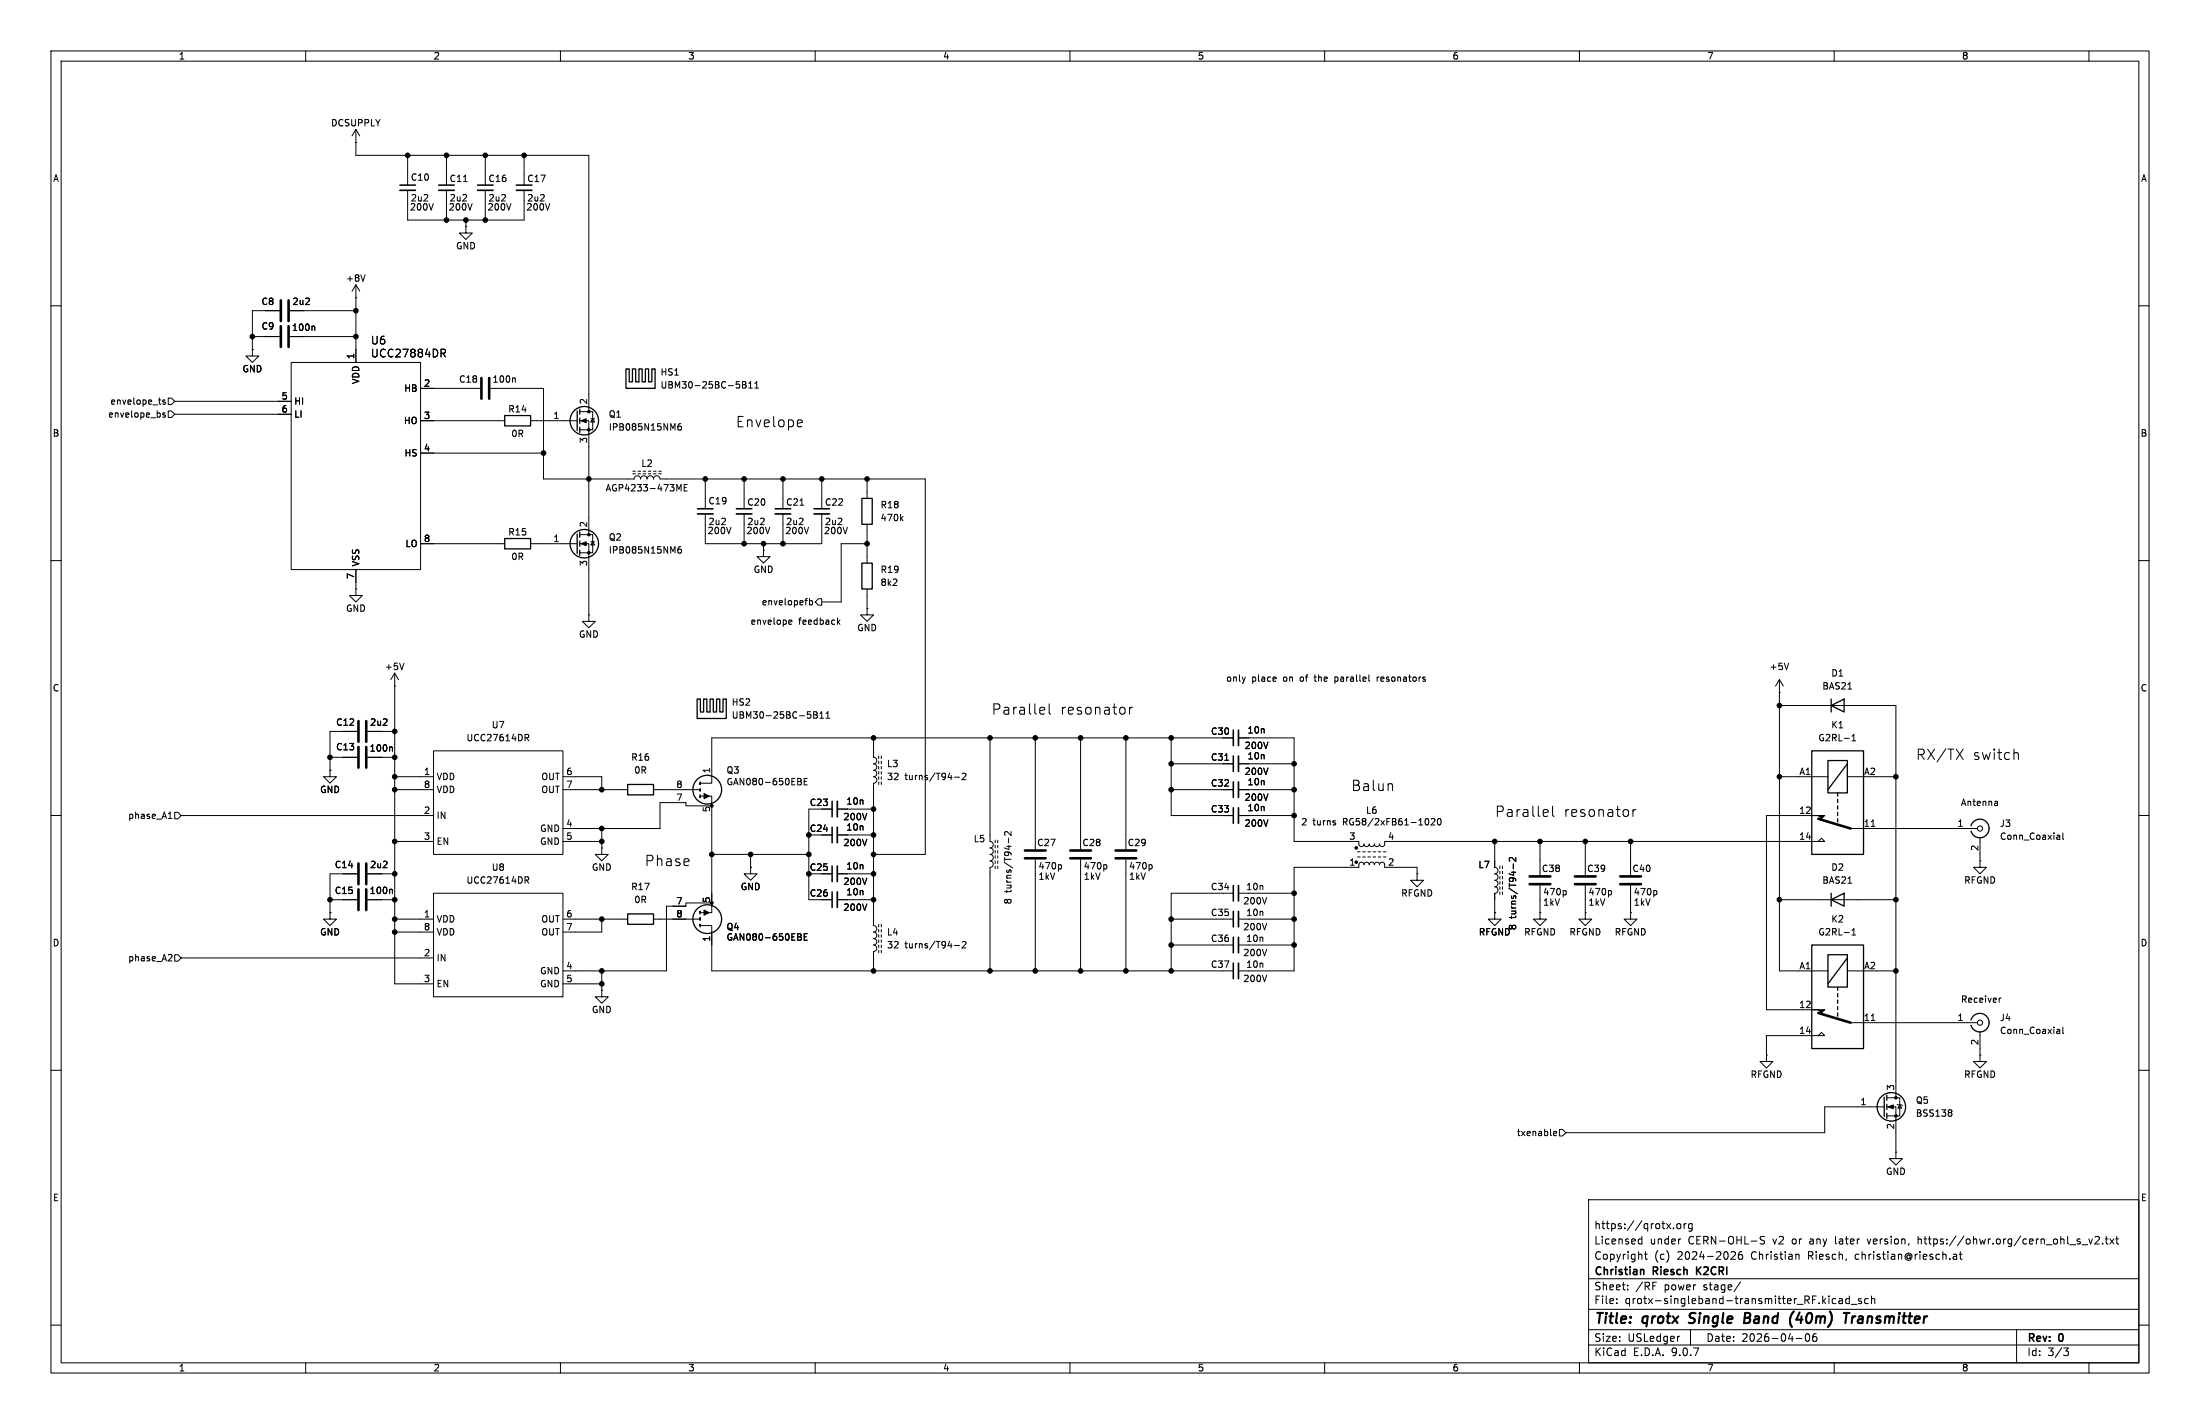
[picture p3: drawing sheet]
<svg xmlns="http://www.w3.org/2000/svg" width="432mm" height="279mm" viewBox="0 0 432 279" stroke-linecap="round" stroke-linejoin="round" font-family="sans-serif">
<g fill="none" stroke="#000" stroke-width=".2">
<path d="M10 10h411.8v259.4h-411.8zM12 12h407.8v255.4h-407.8zM60 10v2M110 10v2M160 10v2M210 10v2M260 10v2M310 10v2M360 10v2M410 10v2M69.8 27.9h.1M69.8 25.4v5.1h45.8v50.3"/>
<path d="M69.8 25.4l-.7 1.3M69.8 25.4l.8 1.3M80 30.5v5.8M80 37.3v5.9h22.9v-5.9M87.6 30.5v3.8M87.6 37.3v5.9M91 35.6h.7M95.2 30.5v3.8M95.2 37.3v5.9M102.9 30.5v3.8M69.8 58.4h.1M69.8 55.9v15.2"/>
<path d="M69.8 55.9l-.7 1.3M69.8 55.9l.8 1.3M71.7 53.9l-.5 1.3M91.4 44.5v1.2h1.3l-1.3 1.3-1.2-1.3h1.2M91.4 44.5h.1M91.4 43.2v1.3M10 60h2M32.4 78.5h-.3l-.2 .2 .1 .1 .4 .2v.3h-.5M33 78.1h.7l.6 .6-.6 .7h-.7zM34.3 78.7h22.8M49.5 68.6v1.3h1.3l-1.3 1.2-1.2-1.2h1.2M49.5 68.6h.1"/>
<path d="M49.5 66h5.4M54.9 61h-5.4v7.6M56.9 66h12.9M56.9 61h12.9M57.1 71.1h25.4v40.7h-25.4zM61.6 64l.2 .2v.6M82.5 76.2h11.7M86.6 68.5h.5l.3 .3-.1 .4-.7 .1M86.9 69.3l.5 .7M96.3 76.2h10.4v17.8l17.8-.1a.63 .63 0 0 1 .6-.6 .63 .63 0 0 1 .6 .7v-.1a.63 .63 0 0 1 .7-.6 .63 .63 0 0 1 .6 .7v-.1a.63 .63 0 0 1 .7-.6 .63 .63 0 0 1 .6 .7v-.1a.63 .63 0 0 1 .6-.6 .63 .63 0 0 1 .6 .7h52.1v73.6h-10.2M101 74.2l.1 .1v.7M145.7 74.9h.5l.2 .2-.2 .4 .2 .1 .1 .3-.3 .2h-.5z"/>
<path d="M145.7 75.5h.5M146.9 76.1h.8M146.9 75.2l.4-.3v1.2M148.2 76.1h.7M148.2 75.2l.3-.3v1.2M419.8 60h2M32.4 81.1l-.3-.1-.2 .2 .1 .2 .4 .1v.3h-.5M33 80.6h.7l.6 .7-.6 .6h-.7zM34.3 81.3h22.8M82.5 82.6h16.6M82.5 88.9h24.2M104.1 82.6h9.2"/>
<path d="M113.8 80.8h2.5v3.5h-2.5M113.8 82.6h1.8v22.3M116 82.2h.7M116.3 82.2l.4 .6h-.7zM124.2 93h.5M124.2 92.5h.5M125.2 93h.5M125.2 92.5h.5M126.2 93h.5M126.2 92.5h.5M127.3 93h.5M127.3 92.5h.5"/>
<path d="M128.3 93h.5M128.3 92.5h.5M129.3 93h.5M129.3 92.5h.5M132.8 95.1l.5 .9 .4-.9v1.2M133.6 83.1l-.3 .1-.2 .2-.1 .8 .3 .2 .4-.1 .1-.4-.2-.2-.3-.1-.3 .3M134.3 95.7h.4M134.9 95.1h-.6v1.2h.6M138.4 94v5.8M146 94v3.8M153.7 94v3.8M156.8 82.4l.6 .1 .1 .4-1 .2"/>
<path d="M157 99.1h.7M157.4 83.6l-.6 .1M161.3 94v3.8M170.2 94v3.8M10 110h2M69.8 115.6v1.2h1.3l-1.3 1.3-1.2-1.3h1.2M69.8 115.6h.1M69.8 111.8v3.8M82.5 106.7h16.6M104.1 106.7h9.2M113.8 104.9h2.5v3.6h-2.5M113.8 106.7h1.8v14"/>
<path d="M116 106.3h.7M116.3 106.3l.4 .6h-.7zM133.6 107.3h-.3l-.2 .3-.1 .7 .3 .2 .4-.1 .1-.4-.2-.2-.3-.1-.3 .3M138.4 100.8v5.9h22.9v-5.9M146 100.8v5.9M149.9 108v1.2h1.2l-1.2 1.3-1.3-1.3h1.3M149.9 108h.1M149.9 106.7v1.3M153.7 100.8v5.9M158.9 117.4v1.3M158.9 117.9l.3-.1 .3 .3-.1 .5h-.5M160.7 117.5h.6v1.2h-.6l-.7-.6z"/>
<path d="M170.2 119.4v1.3h1.2l-1.2 1.2-1.3-1.2h1.3M170.2 119.4h.1M170.2 106.7h-5.1v11.4h-3.8M170.2 102.9v7.6M170.2 115.6v3.8M176.9 101.7l.3 .5M177.2 101.3l-.4 .5M419.8 110h2M77.5 134.6h.1M77.5 132.1l-.8 1.3M77.5 132.1l.7 1.3M77.5 132.1v60.9h7.6"/>
<path d="M79.3 130.1l-.4 1.3M115.6 120.7v1.2h1.2l-1.2 1.3-1.3-1.3h1.3M115.6 120.7h.1M154.9 122.4h.5M154.9 121.7h.3l.2 .3-.6 .1M159.7 139.6h.4l.3 .3-.3 .3 .3 .2v.3l-.2 .2h-.5zM164.5 122l.4 .5M164.9 121.7l-.5 .4M204.8 138.8l.2 .1 .1 .4-1 .2M205.9 138.1v1.7l.3 .3M221.7 138.8v1.3M222.3 138.8l-.4 .1-.2 .3"/>
<path d="M244.4 132.8l-.3 .9M250.4 132.9l.1 .2-.6 .2M262 132.8v1.3M262 133.6l.1 .1M262.1 132.8l-.1 .1M268.7 133.6l.1 .1M270.3 132.8v.9M270.7 132.8l-.4 .3M349.2 135.9h.1M349.2 133.4v57.1h9.6M349.2 138.4h22.9v77M349.2 133.4l-.7 1.2"/>
<path d="M349.2 133.4l.8 1.2M351.1 130.1l-.5 1.3M362.7 135.2h.7M10 160h2M33.3 159.5l.1-.2v1.3M34.3 159.4h.6l.7 .6-.7 .7h-.6zM64.8 151.1v1.3h1.2l-1.2 1.3-1.3-1.3h1.3M64.8 151.1h.1M64.8 148.6h5.3M70.1 143.5h-5.3v7.6M72.1 143.5h5.4M72.1 148.6h5.4"/>
<path d="M76.8 146.5l.2 .2v.7M77.5 154.9h7.6M77.5 152.4h7.6M85.1 147.3h25.4v20.3h-25.4zM103.1 144.1h.4l.3 .2-.1 .4-.6 .1M103.4 144.8l.4 .6M110.5 154.9h12.7M110.5 152.4h7.6v2.5M128.3 154.9h9.1M137.4 156.2h2.3v22.9h-2.3M139.7 158.1h-5.1v-.6h-5.1v5.1h-19M156.6 152.7l.6 .1v.3l-.2 .2"/>
<path d="M156.6 153.3h.4M157 153.3l.3 .3-.1 .3-.6 .1M157.8 153.3h.5M158.4 152.7h-.6v1.3h.6M158.7 158.8v17.7M159.7 140.2h.4M160.9 140.9h.7M160.9 140l.4-.4v1.3M161.3 158.8h2M162.1 140.9h.8M162.1 140l.4-.4v1.3M164.3 158.8h7.1"/>
<path d="M171.4 144.8v3.8a.64 .64 0 0 1 .7 .6 .64 .64 0 0 1-.7 .7 .64 .64 0 0 1 .7 .6 .64 .64 0 0 1-.7 .6 .64 .64 0 0 1 .7 .7 .64 .64 0 0 1-.7 .6 .64 .64 0 0 1 .7 .6 .64 .64 0 0 1-.7 .7v27.9a.64 .64 0 0 1 .7 .6 .64 .64 0 0 1-.7 .7 .64 .64 0 0 1 .7 .6 .64 .64 0 0 1-.7 .7 .64 .64 0 0 1 .7 .6 .64 .64 0 0 1-.7 .6 .64 .64 0 0 1 .7 .7 .64 .64 0 0 1-.7 .6v3.8M172.5 148.3v.5M172.5 149.4v.5M172.5 150.4v.5M172.5 151.4v.5M172.5 152.4v.5M172.5 153.4v.5M173 148.3v.5M173 149.4v.5M173 150.4v.5M173 151.4v.5M173 152.4v.5"/>
<path d="M173 153.4v.5M187.3 152.5h1M188.9 151.8l.4-.1 .3 .4-.8 .9h.8M194.3 144.8v20.3a.64 .64 0 0 1 .7 .6 .64 .64 0 0 1-.7 .7 .64 .64 0 0 1 .7 .6 .64 .64 0 0 1-.7 .6M203.2 144.8v21.8M205 140l-.2 .1M212.1 144.8v21.8M221 144.8v21.8M229.9 144.8v15.2h12.2M229.9 154.9h12.2M229.9 149.9h12.2M240.4 149.2h.7"/>
<path d="M242.1 144.8h-102.4v8.9h-2.3M243.1 144.8h10.9v20.3h12.7v.7l.5 .3 .4-.1 .1-.4 .1 .3 .3 .2 .5-.1 .1-.4 .2 .3 .3 .2 .4-.1 .1-.4 .4 .5 .4-.1 .3-.4 .1 .4 .5 .1 .3-.3 .1-.7h86.3l-.6-.6-.6 .6M243.1 154.9h10.9M243.1 149.9h10.9M273 153.8l.3 .2v1.1M303.6 158.8l.2 .1 .1 .4-1 .2M304.7 158.2v1.7l.3 .3M320.5 158.8v1.4M321.1 158.8l-.4 .1-.2 .3M349.2 152.4h9.6M362.6 152.4h3.2M363.5 145.4h.7"/>
<path d="M363.5 144.5l.4-.4v1.3M368.3 152.4h3.8M384 147l1.3 2M385.3 147l-1.3 2M391.9 157.2l.2 .2v.7M392.1 158l-.5 .1M392.1 157.5l-.5 .1M395.6 147.7h.3l.3 .3v1M419.8 160h2M33 160.6h.8M35.6 160h49.5M64.8 179.1v1.2h1.2l-1.2 1.3-1.3-1.3h1.3"/>
<path d="M64.8 179.1h.1M64.8 176.5h5.3M70.1 171.5h-5.3v7.6M72.1 176.5h5.4M72.1 171.5h5.4M76.8 174.5l.2 .2v.6M77.5 165.1h7.6M85.1 175.3h25.4v20.3h-25.4zM103.1 172h.4l.3 .3-.1 .3-.6 .1M103.4 172.7l.4 .6M110.5 165.1h7.6M118.1 166.4v1.2h1.3l-1.3 1.3-1.3-1.3h1.3"/>
<path d="M118.1 166.4h.1M118.1 162.6v3.8M139.7 177.2h-5.1v.6h-3.8v12.7h-20.3M139.7 167.6h19M147.3 170.2v1.3h1.3l-1.3 1.2-1.3-1.2h1.3M147.3 170.2h.1M147.3 167.6v2.6M161.3 176.5h2M161.3 171.5h2M161.3 163.8h2M164.3 176.5h7.1M164.3 171.5h7.1"/>
<path d="M164.3 163.8h7.1M194.3 167.6a.64 .64 0 0 1 .7 .7 .64 .64 0 0 1-.7 .6M194.3 168.9a.64 .64 0 0 1 .7 .6 .64 .64 0 0 1-.7 .7v20.3M195.3 164.8v.6M195.3 165.9v.5M195.3 166.9v.5M195.3 167.9v.5M195.3 168.9v.5M195.3 169.9v.5M195.8 164.8v.6M195.8 165.9v.5M195.8 166.9v.5"/>
<path d="M195.8 167.9v.5M195.8 168.9v.5M195.8 169.9v.5M198 164.4v1M198.4 163.2v.7l-.9-.7-.3 .2 .1 .5M203.2 168.7v21.8M208.1 169.7l.3 .2v.4l-.3 .2M212.1 168.7v21.8M217 169.7l.2 .2v.4l-.2 .2M221 168.7v21.8M225.9 169.7l.2 .2v.4l-.2 .2M242.1 175.3h-12.2v15.2"/>
<path d="M243.1 160h10.9M243.1 175.3h10.9M262.1 161.5v.3M266.4 168.1h.6M266.4 167.1h.6M267.5 168.1h.5M267.5 167.1h.5M268.5 168.1h.5M268.5 167.1h.5M269.5 168.1h.5M269.5 167.1h.5M270.5 168.1h.5"/>
<path d="M270.5 167.1h.5M271.5 168.1h.5M271.5 167.1h.5M271.8 169.7l-.1-.4-.4-.1-.4 .1-.1 .4-.2-.4-.3-.1-.4 .1-.2 .4-.3-.5-.5 .1-.2 .4-.2-.4-.4-.1-.3 .1-.1 .4-.1-.4-.4-.1-.5 .3v.7h-12.7v20.3h-10.9M271.8 170.2h6.3v1.3M278.1 171.5v1.2h1.3l-1.3 1.3-1.2-1.3h1.2M278.1 171.5h.1M279.9 160.7l.1-.1a.68 .68 0 0 1 .4 .6 .68 .68 0 0 1-.4 .7l-.1-.1M280.9 160.7l.5-.1 .2 .4-.7 .9h.7M282.2 160.7l.2-.1a.68 .68 0 0 1 .5 .6 .68 .68 0 0 1-.5 .7l-.3-.5zM293.4 165.1v5.1a.64 .64 0 0 1 .6 .6 .64 .64 0 0 1-.6 .7 .64 .64 0 0 1 .6 .6 .64 .64 0 0 1-.6 .6 .64 .64 0 0 1 .6 .7 .64 .64 0 0 1-.6 .6 .64 .64 0 0 1 .6 .6 .64 .64 0 0 1-.6 .7v3.8M293.4 179.1v1.2h1.2l-1.2 1.3-1.3-1.3h1.3"/>
<path d="M293.4 179.1h.1M294.4 169.9v.5M294.4 170.9v.6M294.4 172v.5M294.4 173v.5M294.4 174v.5M294.4 175v.5M294.9 169.9v.5M294.9 170.9v.6M294.9 172v.5M294.9 173v.5M294.9 174v.5"/>
<path d="M294.9 175v.5M297 169.5v1M297.5 168.2v.8l-.9-.8-.4 .3 .2 .5M302.3 179.1v1.2h1.2l-1.2 1.3-1.3-1.3h1.3M302.3 179.1h.1M302.3 165.1v6.6M302.3 173.7v5.4M303.8 160.1l-.2 .1M307.2 174.7l.2 .3v.3l-.2 .3M311.1 179.1v1.2h1.3l-1.3 1.3-1.2-1.3h1.2M311.1 179.1h.1M311.1 165.1v6.6"/>
<path d="M311.1 173.7v5.4M316.1 174.7l.2 .3v.3l-.2 .3M320 179.1v1.2h1.3l-1.3 1.3-1.2-1.3h1.2M320 179.1h.1M320 165.1v6.6M320 173.7v5.4M325 174.7l.2 .3v.3l-.2 .3M349.2 176.5h22.9M355.6 160h-8.9v38.1h8.9M362.7 173.3h.7M363.2 162.6h24.9M367.3 162.1h.7"/>
<path d="M388.6 168.9v1.3h1.3l-1.3 1.3-1.3-1.3h1.3M388.6 168.9h.1M388.6 164.3v4.6M403.8 163.9l.5 .1v.7M404.3 164.6l-.5 .1M404.3 164.2h-.5M404.9 163.4v1.1l.2 .2M33.5 187.3l.3 .2-.1 .3-.7 .7h.8M34.3 187.3h.6l.7 .7-.7 .6h-.6zM35.6 188h49.5M77.5 180.3h7.6M77.5 182.9h7.6"/>
<path d="M110.5 180.3h12.7M110.5 193h7.6M118.1 194.3v1.3h1.3l-1.3 1.3-1.3-1.3h1.3M118.1 194.3h.1M118.1 180.3v2.6h-7.6M118.1 190.5v3.8M128.3 180.3h9.1M137.4 181.6h2.3v8.9h102.4M156.6 183.2l.6 .1v.3l-.2 .2M156.6 183.8h.4M157 183.8l.3 .3-.1 .3-.6 .1M157.8 183.8h.5"/>
<path d="M158.4 183.2h-.6v1.3h.6M172.5 181.4v.5M172.5 182.4v.5M172.5 183.4v.5M172.5 184.4v.5M172.5 185.4v.5M172.5 186.4v.5M173 181.4v.5M173 182.4v.5M173 183.4v.5M173 184.4v.5M173 185.4v.5"/>
<path d="M173 186.4v.5M187.3 185.5h1M188.9 184.9l.4-.2 .3 .4-.8 .9h.8M229.9 180.3h12.2M229.9 185.4h12.2M243.1 180.3h10.9M243.1 185.4h10.9M362.6 190.5h3.2M363.5 182.6l.4-.4v1.3M363.5 183.5h.7M368.3 190.5h3.8M392.4 195.8v.9"/>
<path d="M392.7 195.8l-.3 .3M10 210h2M346.7 207v1.3h1.3l-1.3 1.3-1.3-1.3h1.3M346.7 207h.1M356.9 203.2l.6-.6 .6 .6h-11.4v3.8M363.2 200.7h24.9M367.3 200.2h.7M369.8 217.2h-11.7v5.1h-50.8M370.3 215.4h2.6v3.5h-2.6M370.3 217.2h1.8v8.9M372.4 216.7l1 .2M372.9 216.8l.4 .6h-.8z"/>
<path d="M382.9 217.7l.2 .3-.2 .3 .2 .2v.3l-.2 .2M388.6 207v1.3h1.3l-1.3 1.3-1.3-1.3h1.3M388.6 207h.1M388.6 202.4v4.6M403.8 202l.5 .1v.7M404.3 202.7l-.5 .1M404.3 202.3h-.5M404.9 201.5v1.1l.2 .2M419.8 210h2M304.9 222.4l.6-.1v-.3h-.4l-.2 .2 .1 .6h.5M306.1 221.6h.6l.6 .7-.6 .6h-.6zM311.8 235.4h108v32h-108z"/>
<path d="M372.1 226.1v1.2h1.3l-1.3 1.3-1.3-1.3h1.3M372.1 226.1h.1M10 260h2M311.8 256.9h108M311.8 250.9h108M317.3 255.6v.2M317.3 254.9v.1M319.5 252.9v.2M319.5 252.2v.1M321.7 244h.6M321.7 243.2h.6M322.3 242.6v1.5"/>
<path d="M322.8 246.1h.5M323 245.6v1.3l.3 .2M324.4 251.6h.7M328.5 240.9v.2M329.3 240.2l.3-.1 .3 .3v.4l-.3 .3-.3-.1-.2-.2zM329.8 243.1h.1M330.5 240.1v1M331 240.1l-.3 .1-.2 .2M332.1 240.2l-.4-.1-.3 .3 .1 .6h.6M332.1 240.1v1.2l-.3 .3-.3-.1M339.8 245.7l.5-.1 .2 .1 .1 .3-.9 1.1h.9M341.6 251.5l-1.3 1.9"/>
<path d="M341.9 245.6a.59 .59 0 0 0-.7 .6v.6l.1 .2 .5 .1 .2-.2v-.5l-.1-.2h-.4l-.3 .2M346.3 242.7l-.5-.1-.3 .1v.5l.7 .2 .1 .4-.3 .3-.5-.1M352.5 246.2h.5l.1 .9M360.3 254.9l-.4-.1-.3 .3 .2 .6h.5M361 254.9h.5l.1 .9M361.6 255.1l-.5 .1a.29 .29 0 0 0-.2 .3 .29 .29 0 0 0 .2 .3l.5-.1M363 254.9l-.5-.1-.2 .3 .1 .6h.6M363 254.3v1.5M363.3 255.9h1.2M365.3 254.9l-.3-.1-.2 .2v.2l.5 .2v.3h-.5M366.5 243.1l.3 1M366.7 254.9l-.4-.1-.3 .3 .1 .6h.6"/>
<path d="M367.3 254.9l.2-.1 .4 .1 .1 .9M367.3 254.3v1.5M376.5 242.6v1.5M376.7 243.1l-.2 .1M383.4 246.2h.6v.9M384 246.4l-.5 .1a.29 .29 0 0 0-.2 .3 .29 .29 0 0 0 .2 .3l.5-.1M384.5 246.1h.6M384.8 245.6v1.3l.3 .2M408.6 244.2h1.2M410 243.1l.3 1 .4-1M411.2 242.7l.6-.1 .2 .1v.3l-.9 1.1h.9M412.7 243.9v.2"/>
<path d="M413.2 243.1h.6M413.4 242.6v1.3l.4 .2M414.1 243.1l.8 1M414.9 243.1l-.8 1M415.3 243.1h.5M415.5 242.6v1.3l.3 .2M419.8 260h2M60 267.4v2M110 267.4v2M160 267.4v2M210 267.4v2M260 267.4v2"/>
<path d="M310 267.4v2M311.8 263.9h108M311.8 260.9h108M329.5 262.2h.2M331.8 260.9v3M352.5 262.6h1.2M354.5 261.8a.81 .81 0 0 0 .3 1.4l.2-.2 .2-.4-.2-.8M356 261.8a1.17 1.17 0 0 0-.1 1.3h.6l.1-.6-.3-.2h-.4l-.1 .2M360 267.4v2M395.8 260.9v6.5M405 264.5h1l-.5 .6 .4 .1 .1 .5-.3 .3h-.4M410 267.4v2"/>
<circle cx="388.6" cy="162.6" r=".51"/>
<circle cx="388.6" cy="200.7" r=".51"/>
</g>
<path d="M331.4 259.5l.3 .1M331.8 257.8l-.1 .6M342.4 258.6h.7M343.1 258.6l.3 .1M343.2 257.6h-.7l-.2 2 1-.1M343.3 258.5l-.2 .1M352.1 257.3l-.1 .1M353.2 257.5l-.6 1.4h1.2M361.9 257.6h1.1M362.4 257.6l-.2 2M363.6 258.3l-.2 1.3M364.2 258.3l-.4 .1-.2 .3" fill="none" stroke="#000" stroke-width=".4"/>
<g fill="none" stroke="#000" stroke-width=".3">
<path d="M78.5 36.3h3M86.1 36.3h3.1M93.7 36.3h3.1M101.3 36.3h3.1M136.9 99.8h3.1M144.5 99.8h3.1M152.1 99.8h3.1M159.8 99.8h3M163.3 157.2v3.1M242.1 143.3v3M242.1 148.3v3.1M242.1 153.4v3.1"/>
<path d="M242.1 158.5v3M163.3 162.3v3.1M163.3 169.9v3.1M163.3 175v3.1M242.1 173.7v3.1M242.1 178.8v3.1M242.1 183.9v3M242.1 189v3M322.4 249.1l.2 .2v.8M333 248.6v1.5M333.9 248.6l-.9 .8"/>
</g>
<g fill="none" stroke="#000" stroke-width=".25">
<path d="M122.9 72.4h.6v2.5h.6v-2.5h.7v2.5h.6v-2.5h.6v2.5h.7v-2.5h.6v2.5h.6v-2.5h.7v3.8h-5.7zM99.1 81.5h5v2.1h-5zM113.3 80.6v3.9M113.8 80.3v1M113.8 82v1.1M113.8 83.8v1M169.2 97.8h2v5.1h-2zM99.1 105.7h5v2h-5zM113.3 104.8v3.8M113.8 104.4v1M113.8 106.2v1M113.8 108v1"/>
<path d="M169.2 110.5h2v5.1h-2zM136.8 137.2h.7v2.5h.6v-2.5h.6v2.5h.7v-2.5h.6v2.5h.6v-2.5h.7v2.5h.6v-2.5h.6v3.8h-5.7zM359.4 138.4l2.5-1.2v2.5zM359.4 137.2v2.5M123.2 153.9h5.1v2.1h-5.1zM137.4 153.4v.5v-.2M137.4 154.7v.5v-.3M137.4 156v.5v-.3M355.6 147.3h10.2v20.3h-10.2zM358.8 149.2h3.8v6.4h-3.8zM360.7 155.6v.6M360.7 156.8v.7"/>
<path d="M360.7 158.1v.7M360.7 159.4v.6M362.6 149.9l-3.8 5M123.2 179.3h5.1v2.1h-5.1zM137.4 179.1v-.3v.5M359.4 176.5l2.5-1.2v2.5zM359.4 175.3v2.5M360.7 160.7v.6M386.8 162.1a1.81 1.81 0 0 1 2.8-1 1.81 1.81 0 0 1 .1 2.9 1.81 1.81 0 0 1-2.8-.9M137.4 181.6v-.2v.5M137.4 180.3v-.2v.5M355.6 185.4h10.2v20.3h-10.2z"/>
<path d="M358.8 187.3h3.8v6.4h-3.8zM360.7 193.7v.6M360.7 194.9v.7M360.7 196.2v.7M360.7 197.5v.6M360.7 198.8v.6M362.6 188l-3.8 5M369.8 215.3v3.8M370.3 214.9v1M370.3 216.7v1M370.3 218.4v1.1M386.8 200.2a1.81 1.81 0 0 1 2.8-1 1.81 1.81 0 0 1 .1 2.9 1.81 1.81 0 0 1-2.8-.9"/>
<circle cx="114.7" cy="82.5" r="2.79"/>
<circle cx="114.7" cy="106.7" r="2.79"/>
<circle cx="138.8" cy="154.9" r="2.82"/>
<circle cx="138.8" cy="180.3" r="2.82"/>
<circle cx="371.2" cy="217.2" r="2.79"/>
</g>
<g fill="#000" stroke="#000" stroke-width=".2">
<path d="M114 82.6l1.1-.4v.7zM114 106.7l1.1-.4v.8zM138.2 155.7l1 .5-1 .5zM138.2 178.6l1 .5-1 .5zM355.6 160h2.5l-.6 .7-.6-.7zM355.6 198.1h2.5l-.6 .7-.6-.7zM370.6 217.2l1-.4v.8z"/>
<circle cx="80" cy="30.5" r=".46"/>
<circle cx="87.6" cy="30.5" r=".46"/>
<circle cx="95.2" cy="30.5" r=".46"/>
<circle cx="102.9" cy="30.5" r=".46"/>
<circle cx="87.6" cy="43.2" r=".46"/>
<circle cx="91.4" cy="43.2" r=".46"/>
<circle cx="95.2" cy="43.2" r=".46"/>
<circle cx="49.5" cy="66" r=".46"/>
<circle cx="69.8" cy="66" r=".46"/>
<circle cx="69.8" cy="61" r=".46"/>
<circle cx="106.7" cy="88.9" r=".46"/>
<circle cx="115.6" cy="94" r=".46"/>
<circle cx="115.6" cy="80.8" r=".25"/>
<circle cx="115.6" cy="84.3" r=".25"/>
<circle cx="138.4" cy="94" r=".46"/>
<circle cx="146" cy="94" r=".46"/>
<circle cx="153.7" cy="94" r=".46"/>
<circle cx="161.3" cy="94" r=".46"/>
<circle cx="170.2" cy="94" r=".46"/>
<circle cx="115.6" cy="108.5" r=".25"/>
<circle cx="115.6" cy="104.9" r=".25"/>
<circle cx="146" cy="106.7" r=".46"/>
<circle cx="149.9" cy="106.7" r=".46"/>
<circle cx="153.7" cy="106.7" r=".46"/>
<circle cx="170.2" cy="106.7" r=".46"/>
<circle cx="349.2" cy="138.4" r=".46"/>
<circle cx="64.8" cy="148.6" r=".46"/>
<circle cx="77.5" cy="148.6" r=".46"/>
<circle cx="77.5" cy="143.5" r=".46"/>
<circle cx="77.5" cy="154.9" r=".46"/>
<circle cx="77.5" cy="152.4" r=".46"/>
<circle cx="118.1" cy="154.9" r=".46"/>
<circle cx="139.7" cy="158.1" r=".28"/>
<circle cx="171.4" cy="158.8" r=".46"/>
<circle cx="171.4" cy="144.8" r=".46"/>
<circle cx="194.3" cy="144.8" r=".46"/>
<circle cx="203.2" cy="144.8" r=".46"/>
<circle cx="212.1" cy="144.8" r=".46"/>
<circle cx="221" cy="144.8" r=".46"/>
<circle cx="229.9" cy="144.8" r=".46"/>
<circle cx="229.9" cy="154.9" r=".46"/>
<circle cx="229.9" cy="149.9" r=".46"/>
<circle cx="254" cy="149.9" r=".46"/>
<circle cx="254" cy="154.9" r=".46"/>
<circle cx="349.2" cy="152.4" r=".46"/>
<circle cx="372.1" cy="152.4" r=".46"/>
<circle cx="64.8" cy="176.5" r=".46"/>
<circle cx="77.5" cy="171.5" r=".46"/>
<circle cx="77.5" cy="176.5" r=".46"/>
<circle cx="77.5" cy="165.1" r=".46"/>
<circle cx="118.1" cy="165.1" r=".46"/>
<circle cx="118.1" cy="162.6" r=".46"/>
<circle cx="139.7" cy="167.6" r=".46"/>
<circle cx="147.3" cy="167.6" r=".46"/>
<circle cx="158.7" cy="171.5" r=".46"/>
<circle cx="158.7" cy="163.8" r=".46"/>
<circle cx="158.7" cy="167.6" r=".46"/>
<circle cx="171.4" cy="176.5" r=".46"/>
<circle cx="171.4" cy="167.6" r=".46"/>
<circle cx="171.4" cy="163.8" r=".46"/>
<circle cx="171.4" cy="171.5" r=".46"/>
<circle cx="254" cy="175.3" r=".46"/>
<circle cx="254" cy="160" r=".46"/>
<circle cx="266.2" cy="169.2" r=".25"/>
<circle cx="266.2" cy="166.4" r=".25"/>
<circle cx="293.4" cy="165.1" r=".46"/>
<circle cx="302.3" cy="165.1" r=".46"/>
<circle cx="311.1" cy="165.1" r=".46"/>
<circle cx="320" cy="165.1" r=".46"/>
<circle cx="349.2" cy="176.5" r=".46"/>
<circle cx="372.1" cy="176.5" r=".46"/>
<circle cx="77.5" cy="182.9" r=".46"/>
<circle cx="77.5" cy="180.3" r=".46"/>
<circle cx="118.1" cy="180.3" r=".46"/>
<circle cx="118.1" cy="190.5" r=".46"/>
<circle cx="118.1" cy="193" r=".46"/>
<circle cx="171.4" cy="190.5" r=".46"/>
<circle cx="194.3" cy="190.5" r=".46"/>
<circle cx="203.2" cy="190.5" r=".46"/>
<circle cx="212.1" cy="190.5" r=".46"/>
<circle cx="221" cy="190.5" r=".46"/>
<circle cx="229.9" cy="185.4" r=".46"/>
<circle cx="229.9" cy="190.5" r=".46"/>
<circle cx="229.9" cy="180.3" r=".46"/>
<circle cx="254" cy="185.4" r=".46"/>
<circle cx="254" cy="180.3" r=".46"/>
<circle cx="372.1" cy="190.5" r=".46"/>
<circle cx="372.1" cy="215.4" r=".25"/>
<circle cx="372.1" cy="218.9" r=".25"/>
</g>
<g fill="none" stroke="#000" stroke-width=".33">
<path d="M78.5 37.3h3M86.1 37.3h3.1M93.7 37.3h3.1M101.3 37.3h3.1M136.9 100.8h3.1M144.5 100.8h3.1M152.1 100.8h3.1M159.8 100.8h3M164.3 157.2v3.1M243.1 143.3v3M243.1 148.3v3.1M243.1 153.4v3.1"/>
<path d="M243.1 158.5v3M164.3 162.3v3.1M164.3 169.9v3.1M164.3 175v3.1M243.1 173.7v3.1M243.1 178.8v3.1M243.1 183.9v3M243.1 189v3"/>
</g>
<g fill="none" stroke="#000" stroke-width=".51">
<path d="M55.1 58.9v4.1M56.6 58.9v4.1M55.1 64v4.1M56.6 64v4.1M94.5 74.2v4M96 74.2v4M70.4 141.5v4M70.4 146.6v4M71.9 141.5v4M71.9 146.6v4M70.4 169.4v4.1M70.4 174.5v4.1"/>
<path d="M71.9 169.4v4.1M71.9 174.5v4.1M201.2 166.9h4M201.2 168.4h4M210.1 166.9h4M210.1 168.4h4M218.9 166.9h4.1M218.9 168.4h4.1M300.2 172h4.1M300.2 173.5h4.1M309.1 172h4.1M309.1 173.5h4.1"/>
<path d="M318 172h4.1M318 173.5h4.1M356.9 160.7l6.3 1.9M356.9 198.8l6.3 1.9"/>
</g>
<g font-size="2.8">
<text x="144.4" y="84.1">Envelope</text>
<text x="194.6" y="140.4">Parallel</text>
<text x="208.1" y="140.4">resonator</text>
<text x="376" y="149.3">RX/TX</text>
<text x="387.2" y="149.3">switch</text>
<text x="265.2" y="155.4">Balun</text>
<text x="293.4" y="160.5">Parallel</text>
<text x="306.9" y="160.5">resonator</text>
<text x="126.5" y="170.2">Phase</text>
<text x="312.8" y="260.3">Title:</text>
<text x="322.5" y="260.3">qrotx</text>
<text x="332.4" y="260.3">Single</text>
<text x="344" y="260.3">Band</text>
<text x="353.7" y="260.3">(40m)</text>
<text x="365.2" y="260.3">Transmitter</text>
</g>
<g font-size="2.1">
<text x="72.7" y="67.8">U6</text>
<text x="72.7" y="70.3">UCC27884DR</text>
<text x="312.8" y="244.4">Licensed</text>
<text x="312.8" y="241.4">https://qrotx.org</text>
<text x="323.8" y="244.4">under</text>
<text x="331.4" y="244.4">CERN-OHL-S</text>
<text x="348.1" y="244.4">v2</text>
<text x="352" y="244.4">or</text>
<text x="355.6" y="244.4">any</text>
<text x="360.7" y="244.4">later</text>
<text x="367.3" y="244.4">version,</text>
<text x="377.3" y="244.4">https://ohwr.org/cern_ohl_s_v2.txt</text>
<text x="312.8" y="250.6">Christian</text>
<text x="312.8" y="247.4">Copyright</text>
<text x="324.5" y="250.6">Riesch</text>
<text x="324.7" y="247.4">(c)</text>
<text x="329.3" y="247.4">2024-2026</text>
<text x="333.6" y="250.6">K2CRI</text>
<text x="343.8" y="247.4">Christian</text>
<text x="355.1" y="247.4">Riesch,</text>
<text x="364.5" y="247.4">christian@riesch.at</text>
<text x="312.8" y="256.1">File:</text>
<text x="312.8" y="253.4">Sheet:</text>
<text x="318.9" y="256.1">qrotx-singleband-transmitter_RF.kicad_sch</text>
<text x="321" y="253.4">/RF</text>
<text x="326.7" y="253.4">power</text>
<text x="334.5" y="253.4">stage/</text>
<text x="312.8" y="263.5">Size:</text>
<text x="319.5" y="263.5">USLedger</text>
<text x="334.8" y="263.5">Date:</text>
<text x="341.8" y="263.5">2026-04-06</text>
<text x="397.8" y="263.7">Rev:</text>
<text x="404.2" y="263.7">0</text>
<text x="312.8" y="266.3">KiCad</text>
<text x="320.5" y="266.3">E.D.A.</text>
<text x="328.1" y="266.3">9.0.7</text>
<text x="397.8" y="266.3">Id:</text>
<text x="401.9" y="266.3">3/3</text>
</g>
<g font-size="1.8">
<text x="35" y="11.9">1</text>
<text x="85" y="11.9">2</text>
<text x="135" y="11.9">3</text>
<text x="185" y="11.9">4</text>
<text x="235" y="11.9">5</text>
<text x="285" y="11.9">6</text>
<text x="335" y="11.9">7</text>
<text x="385" y="11.9">8</text>
<text x="64.9" y="25">DCSUPPLY</text>
<text x="10.3" y="35.9">A</text>
<text x="80.5" y="35.7">C10</text>
<text x="88.1" y="35.9">C11</text>
<text x="95.8" y="35.9">C16</text>
<text x="103.4" y="35.9">C17</text>
<text x="420.1" y="35.9">A</text>
<text x="80.3" y="41.5">200V</text>
<text x="80.5" y="39.7">2u2</text>
<text x="88" y="41.5">200V</text>
<text x="88.1" y="39.7">2u2</text>
<text x="95.6" y="41.5">200V</text>
<text x="95.8" y="39.7">2u2</text>
<text x="103.2" y="41.5">200V</text>
<text x="103.4" y="39.7">2u2</text>
<text x="89.4" y="49.1">GND</text>
<text x="67.8" y="55.5">+8V</text>
<text x="51.2" y="64.9">C9</text>
<text x="51.2" y="60">C8</text>
<text x="57.2" y="65.1">100n</text>
<text x="57.3" y="60">2u2</text>
<text x="69.6" y="70.6" transform="rotate(-90 69.6 70.6)">1</text>
<text x="47.5" y="73.3">GND</text>
<text x="70.7" y="75.5" transform="rotate(-90 70.7 75.5)">VDD</text>
<text x="79.2" y="77.1">HB</text>
<text x="83.1" y="75.9">2</text>
<text x="90" y="75.3">C18</text>
<text x="96.6" y="75.3">100n</text>
<text x="129.5" y="73.9">HS1</text>
<text x="129.5" y="76.4">UBM30-25BC-5B11</text>
<text x="21.1" y="82.1">envelope_bs</text>
<text x="21.6" y="79.6">envelope_ts</text>
<text x="55.2" y="78.5">5</text>
<text x="55.2" y="81">6</text>
<text x="57.7" y="79.6">HI</text>
<text x="57.7" y="82.1">LI</text>
<text x="79.2" y="83.4">HO</text>
<text x="83.1" y="82.3">3</text>
<text x="99.7" y="81.1">R14</text>
<text x="108.5" y="82.3">1</text>
<text x="115.3" y="79.4" transform="rotate(-90 115.3 79.4)">2</text>
<text x="119.4" y="82.1">Q1</text>
<text x="10.3" y="85.9">B</text>
<text x="79.3" y="89.8">HS</text>
<text x="83.1" y="88.6">4</text>
<text x="100.3" y="86">0R</text>
<text x="115.3" y="87.1" transform="rotate(-90 115.3 87.1)">3</text>
<text x="119.4" y="84.7">IPB085N15NM6</text>
<text x="420.1" y="85.9">B</text>
<text x="125.8" y="91.8">L2</text>
<text x="118.8" y="96.6">AGP4233-473ME</text>
<text x="138.9" y="99.2">C19</text>
<text x="146.6" y="99.4">C20</text>
<text x="154.2" y="99.4">C21</text>
<text x="161.8" y="99.4">C22</text>
<text x="172.7" y="99.9">R18</text>
<text x="79.5" y="107.5">LO</text>
<text x="83.1" y="106.4">8</text>
<text x="99.7" y="105.3">R15</text>
<text x="108.5" y="106.4">1</text>
<text x="115.3" y="103.6" transform="rotate(-90 115.3 103.6)">2</text>
<text x="119.4" y="106.3">Q2</text>
<text x="138.8" y="105">200V</text>
<text x="138.9" y="103.2">2u2</text>
<text x="146.4" y="105">200V</text>
<text x="146.6" y="103.2">2u2</text>
<text x="154" y="105">200V</text>
<text x="154.2" y="103.2">2u2</text>
<text x="161.6" y="105">200V</text>
<text x="161.8" y="103.2">2u2</text>
<text x="172.7" y="102.5">470k</text>
<text x="69.6" y="113.7" transform="rotate(-90 69.6 113.7)">7</text>
<text x="70.7" y="111.3" transform="rotate(-90 70.7 111.3)">VSS</text>
<text x="100.3" y="110.1">0R</text>
<text x="115.3" y="111.2" transform="rotate(-90 115.3 111.2)">3</text>
<text x="119.4" y="108.8">IPB085N15NM6</text>
<text x="147.8" y="112.6">GND</text>
<text x="172.7" y="112.6">R19</text>
<text x="149.4" y="119">envelopefb</text>
<text x="172.7" y="115.2">8k2</text>
<text x="67.8" y="120.2">GND</text>
<text x="113.5" y="125.3">GND</text>
<text x="147.2" y="122.8">envelope</text>
<text x="156.7" y="122.8">feedback</text>
<text x="168.1" y="124.1">GND</text>
<text x="75.4" y="131.7">+5V</text>
<text x="347.2" y="131.7">+5V</text>
<text x="10.3" y="135.9">C</text>
<text x="240.6" y="134">only</text>
<text x="245.7" y="134">place</text>
<text x="252" y="134">on</text>
<text x="255.4" y="134">of</text>
<text x="258.5" y="134">the</text>
<text x="262.6" y="134">parallel</text>
<text x="271.1" y="134">resonators</text>
<text x="357.6" y="135.5">BAS21</text>
<text x="359.3" y="132.9">D1</text>
<text x="420.1" y="135.9">C</text>
<text x="65.9" y="142.6">C12</text>
<text x="72.5" y="142.6">2u2</text>
<text x="96.4" y="143.1">U7</text>
<text x="143.5" y="138.7">HS2</text>
<text x="143.5" y="141.2">UBM30-25BC-5B11</text>
<text x="359.3" y="143.1">K1</text>
<text x="65.9" y="147.4">C13</text>
<text x="72.4" y="147.7">100n</text>
<text x="91.5" y="145.6">UCC27614DR</text>
<text x="123.8" y="149.5">R16</text>
<text x="237.6" y="144.4">C30</text>
<text x="237.6" y="149.5">C31</text>
<text x="244.2" y="147.2">200V</text>
<text x="244.7" y="144.1">10n</text>
<text x="244.7" y="149.2">10n</text>
<text x="356.8" y="145.6">G2RL-1</text>
<text x="62.7" y="155.8">GND</text>
<text x="83.1" y="152.1">1</text>
<text x="83.1" y="154.7">8</text>
<text x="85.6" y="153.3">VDD</text>
<text x="85.6" y="155.8">VDD</text>
<text x="106.2" y="153.3">OUT</text>
<text x="106.2" y="155.8">OUT</text>
<text x="111.1" y="152.1">6</text>
<text x="111.1" y="154.7">7</text>
<text x="124.4" y="152">0R</text>
<text x="132.6" y="154.7">8</text>
<text x="139.4" y="151.8" transform="rotate(-90 139.4 151.8)">1</text>
<text x="142.5" y="154.3">GAN080-650EBE</text>
<text x="142.5" y="152">Q3</text>
<text x="174" y="150.7">L3</text>
<text x="174" y="153.3">32</text>
<text x="177.6" y="153.3">turns/T94-2</text>
<text x="237.6" y="154.5">C32</text>
<text x="244.2" y="152.2">200V</text>
<text x="244.7" y="154.3">10n</text>
<text x="353.1" y="152.1">A1</text>
<text x="365.8" y="152.1">A2</text>
<text x="25.1" y="160.9">phase_A1</text>
<text x="83.1" y="159.8">2</text>
<text x="85.6" y="160.9">IN</text>
<text x="132.6" y="157.2">7</text>
<text x="139.4" y="159.5" transform="rotate(-90 139.4 159.5)">5</text>
<text x="158.8" y="158.3">C23</text>
<text x="165.4" y="161.1">200V</text>
<text x="166" y="158.1">10n</text>
<text x="237.6" y="159.6">C33</text>
<text x="244.2" y="157.3">200V</text>
<text x="244.7" y="159.4">10n</text>
<text x="268" y="159.9">L6</text>
<text x="353" y="159.8">12</text>
<text x="384.8" y="158.3">Antenna</text>
<text x="83.1" y="164.8">3</text>
<text x="85.6" y="166">EN</text>
<text x="105.9" y="163.4">GND</text>
<text x="105.9" y="166">GND</text>
<text x="111.1" y="162.3">4</text>
<text x="111.1" y="164.8">5</text>
<text x="158.8" y="163.4">C24</text>
<text x="165.4" y="166.2">200V</text>
<text x="166" y="163.2">10n</text>
<text x="191" y="165.5">L5</text>
<text x="203.5" y="166.2">C27</text>
<text x="212.4" y="166.2">C28</text>
<text x="221.2" y="166.2">C29</text>
<text x="244.2" y="162.4">200V</text>
<text x="255.3" y="162.2">2</text>
<text x="257.7" y="162.2">turns</text>
<text x="263.7" y="162.2">RG58/2xFB61-1020</text>
<text x="264.7" y="164.8">3</text>
<text x="272.3" y="164.8">4</text>
<text x="353" y="164.8">14</text>
<text x="365.7" y="162.3">11</text>
<text x="384.1" y="162.3">1</text>
<text x="388.4" y="167.1" transform="rotate(-90 388.4 167.1)">2</text>
<text x="392.4" y="162.4">J3</text>
<text x="392.4" y="165">Conn_Coaxial</text>
<text x="65.6" y="170.5">C14</text>
<text x="72.5" y="170.5">2u2</text>
<text x="91.5" y="173.6">UCC27614DR</text>
<text x="96.4" y="171">U8</text>
<text x="116.1" y="171">GND</text>
<text x="158.8" y="171">C25</text>
<text x="165.4" y="173.8">200V</text>
<text x="166" y="170.8">10n</text>
<text x="203.7" y="170.8">470p</text>
<text x="203.7" y="172.8">1kV</text>
<text x="212.6" y="170.8">470p</text>
<text x="212.6" y="172.8">1kV</text>
<text x="221.5" y="170.8">470p</text>
<text x="221.5" y="172.8">1kV</text>
<text x="264.7" y="169.9">1</text>
<text x="272.3" y="169.9">2</text>
<text x="290.1" y="170.5">L7</text>
<text x="302.5" y="171.3">C38</text>
<text x="311.4" y="171.3">C39</text>
<text x="320.3" y="171.3">C40</text>
<text x="357.6" y="173.6">BAS21</text>
<text x="359.3" y="171">D2</text>
<text x="385.4" y="173.6">RFGND</text>
<text x="65.6" y="175.6">C15</text>
<text x="72.4" y="175.6">100n</text>
<text x="123.8" y="174.9">R17</text>
<text x="124.4" y="177.4">0R</text>
<text x="132.6" y="177.5">7</text>
<text x="139.4" y="177.2" transform="rotate(-90 139.4 177.2)">5</text>
<text x="145.3" y="174.9">GND</text>
<text x="158.8" y="176.1">C26</text>
<text x="165.4" y="178.9">200V</text>
<text x="166" y="175.9">10n</text>
<text x="198.7" y="177.5" transform="rotate(-90 198.7 177.5)">8</text>
<text x="198.7" y="175.2" transform="rotate(-90 198.7 175.2)">turns/T94-2</text>
<text x="237.6" y="179.9">C35</text>
<text x="237.6" y="174.9">C34</text>
<text x="243.9" y="177.6">200V</text>
<text x="244.5" y="179.9">10n</text>
<text x="244.5" y="174.9">10n</text>
<text x="274.9" y="176.1">RFGND</text>
<text x="302.8" y="175.9">470p</text>
<text x="302.8" y="177.9">1kV</text>
<text x="311.7" y="175.9">470p</text>
<text x="311.7" y="177.9">1kV</text>
<text x="320.6" y="175.9">470p</text>
<text x="320.6" y="177.9">1kV</text>
<text x="10.3" y="185.9">D</text>
<text x="62.7" y="183.7">GND</text>
<text x="83.1" y="180.1">1</text>
<text x="83.1" y="182.6">8</text>
<text x="85.6" y="181.2">VDD</text>
<text x="85.6" y="183.7">VDD</text>
<text x="106.2" y="181.2">OUT</text>
<text x="106.2" y="183.7">OUT</text>
<text x="111.1" y="180.1">6</text>
<text x="111.1" y="182.6">7</text>
<text x="132.6" y="180.1">8</text>
<text x="139.4" y="184.9" transform="rotate(-90 139.4 184.9)">1</text>
<text x="142.5" y="184.8">GAN080-650EBE</text>
<text x="142.5" y="182.7">Q4</text>
<text x="174" y="183.7">L4</text>
<text x="237.6" y="185">C36</text>
<text x="243.9" y="182.7">200V</text>
<text x="244.5" y="185">10n</text>
<text x="290.2" y="183.7">RFGND</text>
<text x="297.8" y="182.6" transform="rotate(-90 297.8 182.6)">8</text>
<text x="297.8" y="180.2" transform="rotate(-90 297.8 180.2)">turns/T94-2</text>
<text x="299" y="183.7">RFGND</text>
<text x="307.9" y="183.7">RFGND</text>
<text x="316.8" y="183.7">RFGND</text>
<text x="356.8" y="183.7">G2RL-1</text>
<text x="359.3" y="181.2">K2</text>
<text x="420.1" y="185.9">D</text>
<text x="25.1" y="188.8">phase_A2</text>
<text x="83.1" y="187.7">2</text>
<text x="85.6" y="188.8">IN</text>
<text x="105.9" y="191.4">GND</text>
<text x="111.1" y="190.2">4</text>
<text x="174" y="186.3">32</text>
<text x="177.6" y="186.3">turns/T94-2</text>
<text x="237.6" y="190.1">C37</text>
<text x="243.9" y="187.8">200V</text>
<text x="244.5" y="190.1">10n</text>
<text x="353.1" y="190.2">A1</text>
<text x="365.8" y="190.2">A2</text>
<text x="83.1" y="192.8">3</text>
<text x="85.6" y="193.9">EN</text>
<text x="105.9" y="193.9">GND</text>
<text x="111.1" y="192.8">5</text>
<text x="243.9" y="192.9">200V</text>
<text x="353" y="197.9">12</text>
<text x="384.8" y="197">Receiver</text>
<text x="116.1" y="199">GND</text>
<text x="353" y="202.9">14</text>
<text x="365.7" y="200.4">11</text>
<text x="384.1" y="200.4">1</text>
<text x="392.4" y="200.5">J4</text>
<text x="392.4" y="203.1">Conn_Coaxial</text>
<text x="388.4" y="205.2" transform="rotate(-90 388.4 205.2)">2</text>
<text x="343.5" y="211.7">RFGND</text>
<text x="371.9" y="214.1" transform="rotate(-90 371.9 214.1)">3</text>
<text x="385.4" y="211.7">RFGND</text>
<text x="365.1" y="216.9">1</text>
<text x="371.9" y="221.7" transform="rotate(-90 371.9 221.7)">2</text>
<text x="375.9" y="219.3">BSS138</text>
<text x="375.9" y="216.8">Q5</text>
<text x="297.6" y="223.1">txenable</text>
<text x="370.1" y="230.7">GND</text>
<text x="10.3" y="235.9">E</text>
<text x="420.1" y="235.9">E</text>
<text x="35" y="269.3">1</text>
<text x="85" y="269.3">2</text>
<text x="135" y="269.3">3</text>
<text x="185" y="269.3">4</text>
<text x="235" y="269.3">5</text>
<text x="285" y="269.3">6</text>
<text x="335" y="269.3">7</text>
<text x="385" y="269.3">8</text>
</g>
</svg>
